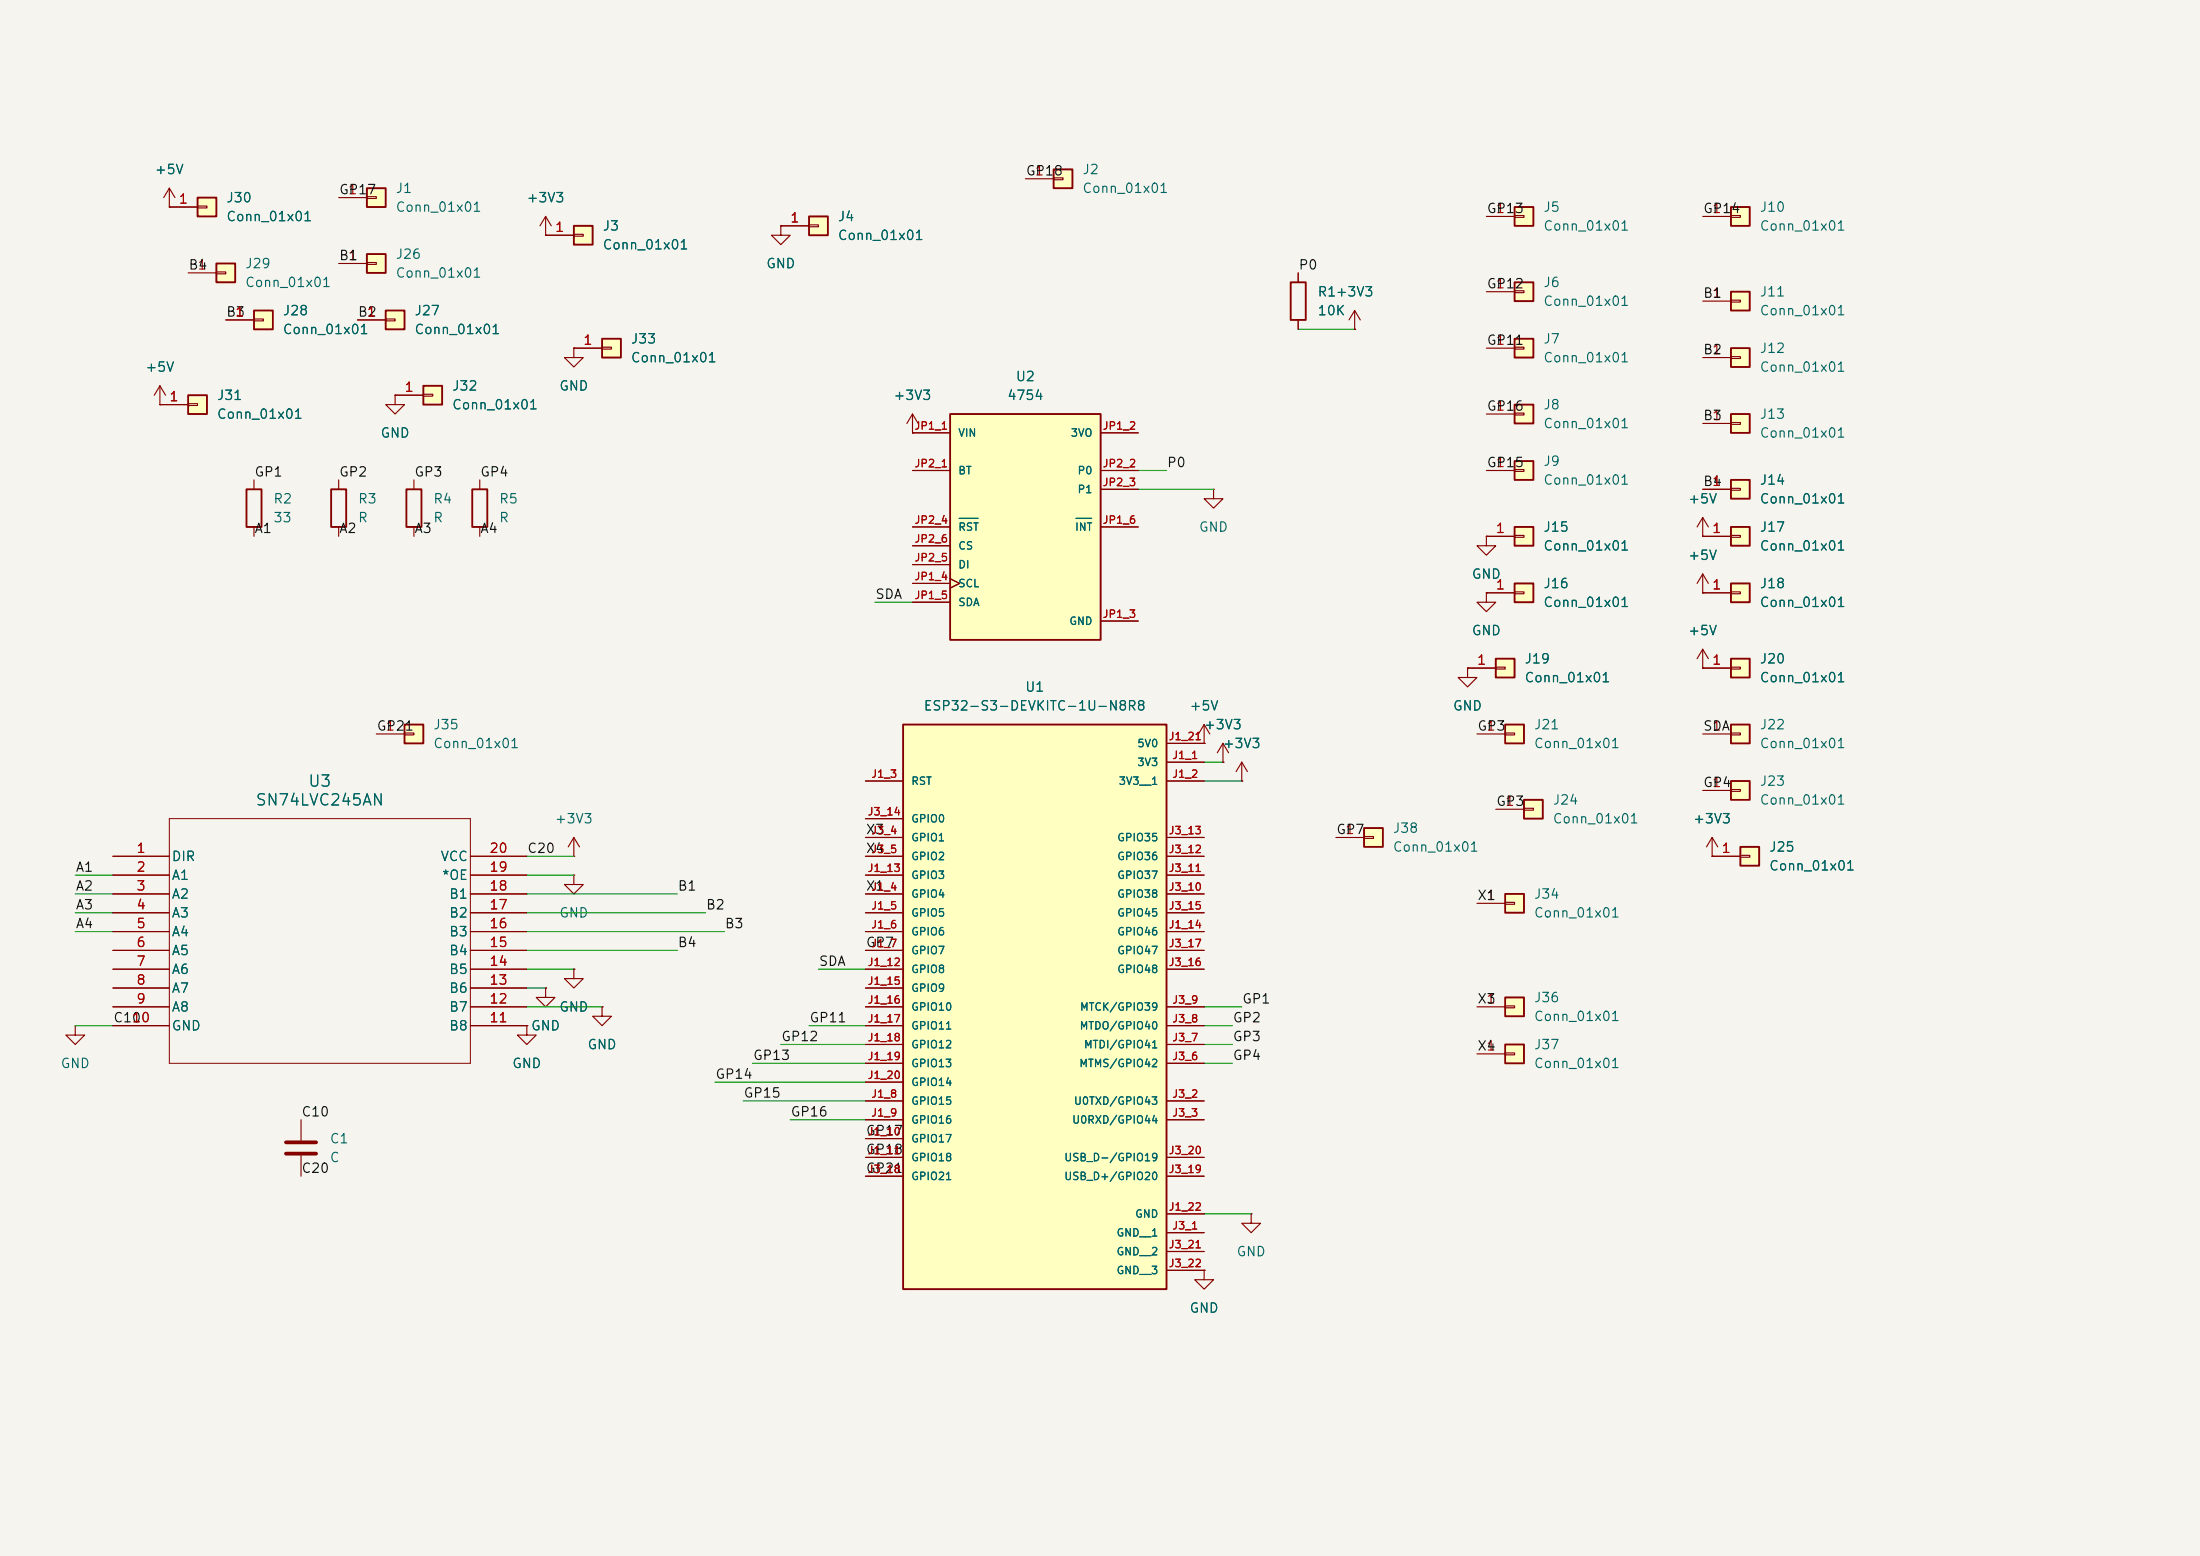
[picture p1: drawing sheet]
<svg xmlns="http://www.w3.org/2000/svg" width="297mm" height="210mm" viewBox="0 0 297 210" stroke-linecap="round" stroke-linejoin="round" font-family="sans-serif">
<path d="M0 0h297v210h-297z" fill="#f5f4ef" stroke="#f5f4ef" stroke-width=".14"/>
<path d="M168.9 163.8v1.3h1.3l-1.3 1.3-1.3-1.3h1.3M168.9 163.8h.1" fill="none" stroke="#840000" stroke-width=".15"/>
<path d="M233.7 78.7h2.5v2.6h-2.5z" fill="#ffffc2"/>
<path d="M233.7 78.7h2.5v2.6h-2.5z" fill="none" stroke="#840000" stroke-width=".25"/>
<path d="M233.7 79.9h1.2v.2h-1.2zM229.9 80h3.8" fill="none" stroke="#840000" stroke-width=".15"/>
<path d="M77.5 30.5h2.5v2.5h-2.5z" fill="#ffffc2"/>
<path d="M77.5 30.5h2.5v2.5h-2.5z" fill="none" stroke="#840000" stroke-width=".25"/>
<path d="M73.7 31.8h3.8M77.5 31.6h1.2v.3h-1.2z" fill="none" stroke="#840000" stroke-width=".15"/>
<path d="M205.7 108h2.6v2.5h-2.6z" fill="#ffffc2"/>
<path d="M54.9 66h2v5.1h-2zM205.7 108h2.6v2.5h-2.6z" fill="none" stroke="#840000" stroke-width=".25"/>
<path d="M55.9 64.8v1.2M55.9 71.1v1.3M165.1 102.9h.1M165.1 100.3l-.8 1.3M165.1 100.3l.8 1.3M165.1 100.3v2.6M201.9 109.2h3.8M205.7 109.1h1.3v.2h-1.3zM10.2 138.4v1.3h1.2l-1.2 1.3-1.3-1.3h1.3M10.2 138.4h.1" fill="none" stroke="#840000" stroke-width=".15"/>
<path d="M201.9 88.9h2.6v2.5h-2.6z" fill="#ffffc2"/>
<path d="M63.8 66h2v5.1h-2zM201.9 88.9h2.6v2.5h-2.6z" fill="none" stroke="#840000" stroke-width=".25"/>
<path d="M64.8 64.8v1.2M64.8 71.1v1.3M198.1 90.2h3.8M201.9 90h1.3v.3h-1.3z" fill="none" stroke="#840000" stroke-width=".15"/>
<path d="M57.1 52.1h2.6v2.5h-2.6z" fill="#ffffc2"/>
<path d="M57.1 52.1h2.6v2.5h-2.6z" fill="none" stroke="#840000" stroke-width=".25"/>
<path d="M53.3 53.3h3.8M57.1 53.2h1.3v.3h-1.3z" fill="none" stroke="#840000" stroke-width=".15"/>
<path d="M81.3 45.7h2.5v2.6h-2.5z" fill="#ffffc2"/>
<path d="M81.3 45.7h2.5v2.6h-2.5zM44.7 66h2v5.1h-2z" fill="none" stroke="#840000" stroke-width=".25"/>
<path d="M77.5 47h3.8M81.3 46.9h1.2v.2h-1.2zM123.2 58.4h.1M123.2 55.9l-.8 1.3M123.2 55.9l.8 1.3M123.2 55.9v2.5M45.7 64.8v1.2M45.7 71.1v1.3" fill="none" stroke="#840000" stroke-width=".15"/>
<path d="M233.7 64.8h2.5v2.5h-2.5z" fill="#ffffc2"/>
<path d="M233.7 64.8h2.5v2.5h-2.5z" fill="none" stroke="#840000" stroke-width=".25"/>
<path d="M229.9 66h3.8M233.7 65.9h1.2v.3h-1.2zM229.9 90.2h.1M229.9 87.6l-.8 1.3M229.9 87.6l.7 1.3M229.9 87.6v2.6" fill="none" stroke="#840000" stroke-width=".15"/>
<path d="M128.3 55.9h20.3v30.5h-20.3z" fill="#ffffc2"/>
<path d="M128.3 55.9h20.3v30.5h-20.3z" fill="none" stroke="#840000" stroke-width=".25"/>
<g fill="none" stroke="#840000" stroke-width=".15">
<path d="M123.2 58.4h5.1M148.6 58.4h5.1M123.2 78.7h5.1M123.2 71.1h5.1M123.2 63.5h5.1M123.2 76.2h5.1M123.2 73.7h5.1M128.3 78.1l1.2 .6-1.2 .7M148.6 71.1h5.1M148.6 63.5h5.1M148.6 66h5.1M123.2 81.3h5.1"/>
<path d="M148.6 83.8h5.1M198.1 90.2v1.2h1.3l-1.3 1.3-1.3-1.3h1.3M198.1 90.2h.1"/>
</g>
<path d="M129.5 70h2.5M145.3 70h2.1" fill="none" stroke="#006464" stroke-width=".15"/>
<path d="M184.1 111.8h2.6v2.5h-2.6z" fill="#ffffc2"/>
<path d="M184.1 111.8h2.6v2.5h-2.6z" fill="none" stroke="#840000" stroke-width=".25"/>
<path d="M229.9 72.4h.1M229.9 69.9l-.8 1.2M229.9 69.9l.7 1.2M229.9 69.9v2.5M180.3 113h3.8M184.1 112.9h1.3v.3h-1.3z" fill="none" stroke="#840000" stroke-width=".15"/>
<path d="M233.7 71.1h2.5v2.6h-2.5z" fill="#ffffc2"/>
<path d="M233.7 71.1h2.5v2.6h-2.5z" fill="none" stroke="#840000" stroke-width=".25"/>
<path d="M53.3 53.3v1.3h1.3l-1.3 1.3-1.2-1.3h1.2M53.3 53.3h.1M229.9 72.4h3.8M233.7 72.3h1.2v.2h-1.2zM167.6 105.4h.1M167.6 102.9l-.7 1.2M167.6 102.9l.8 1.2M167.6 102.9v2.5M40.6 151.1v2.8M40.6 156v2.8" fill="none" stroke="#840000" stroke-width=".15"/>
<path d="M38.6 154.2h4.1M38.6 155.7h4.1" fill="none" stroke="#840000" stroke-width=".51"/>
<path d="M204.5 45.7h2.5v2.6h-2.5z" fill="#ffffc2"/>
<path d="M204.5 45.7h2.5v2.6h-2.5z" fill="none" stroke="#840000" stroke-width=".25"/>
<path d="M200.7 47h3.8M204.5 46.9h1.2v.2h-1.2zM71.1 138.4v1.3h1.3l-1.3 1.3-1.3-1.3h1.3M71.1 138.4h.1" fill="none" stroke="#840000" stroke-width=".15"/>
<path d="M204.5 27.9h2.5v2.6h-2.5z" fill="#ffffc2"/>
<path d="M204.5 27.9h2.5v2.6h-2.5z" fill="none" stroke="#840000" stroke-width=".25"/>
<path d="M200.7 29.2h3.8M204.5 29.1h1.2v.2h-1.2z" fill="none" stroke="#840000" stroke-width=".15"/>
<path d="M54.6 97.8h2.5v2.5h-2.5z" fill="#ffffc2"/>
<path d="M54.6 97.8h2.5v2.5h-2.5z" fill="none" stroke="#840000" stroke-width=".25"/>
<path d="M50.8 99.1h3.8M54.6 98.9h1.3v.3h-1.3z" fill="none" stroke="#840000" stroke-width=".15"/>
<path d="M203.2 120.7h2.5v2.5h-2.5z" fill="#ffffc2"/>
<path d="M203.2 120.7h2.5v2.5h-2.5z" fill="none" stroke="#840000" stroke-width=".25"/>
<path d="M199.4 121.9h3.8M203.2 121.8h1.3v.2h-1.3z" fill="none" stroke="#840000" stroke-width=".15"/>
<path d="M203.2 134.6h2.5v2.6h-2.5z" fill="#ffffc2"/>
<path d="M203.2 134.6h2.5v2.6h-2.5z" fill="none" stroke="#840000" stroke-width=".25"/>
<g fill="none" stroke="#840000" stroke-width=".15">
<path d="M15.2 115.6h7.7M15.2 118.1h7.7M63.5 115.6h7.6M63.5 118.1h7.6M15.2 135.9h7.7M15.2 120.7h7.7M15.2 123.2h7.7M15.2 125.7h7.7M15.2 128.3h7.7M15.2 130.8h7.7M15.2 133.4h7.7M15.2 138.4h7.7"/>
<path d="M63.5 135.9h7.6M63.5 120.7h7.6M63.5 123.2h7.6M63.5 125.7h7.6M63.5 128.3h7.6M63.5 130.8h7.6M63.5 133.4h7.6M63.5 138.4h7.6M199.4 135.9h3.8M203.2 135.8h1.3v.2h-1.3z"/>
</g>
<path d="M22.9 110.5h40.6v33h-40.6z" fill="none" stroke="#840000" stroke-width=".14"/>
<path d="M204.5 38.1h2.5v2.5h-2.5z" fill="#ffffc2"/>
<path d="M204.5 38.1h2.5v2.5h-2.5z" fill="none" stroke="#840000" stroke-width=".25"/>
<path d="M200.7 39.4h3.8M204.5 39.2h1.2v.3h-1.2z" fill="none" stroke="#840000" stroke-width=".15"/>
<path d="M204.5 54.6h2.5v2.6h-2.5z" fill="#ffffc2"/>
<path d="M204.5 54.6h2.5v2.6h-2.5z" fill="none" stroke="#840000" stroke-width=".25"/>
<path d="M200.7 55.9h3.8M204.5 55.8h1.2v.2h-1.2z" fill="none" stroke="#840000" stroke-width=".15"/>
<path d="M204.5 62.2h2.5v2.6h-2.5z" fill="#ffffc2"/>
<path d="M204.5 62.2h2.5v2.6h-2.5z" fill="none" stroke="#840000" stroke-width=".25"/>
<path d="M200.7 63.5h3.8M204.5 63.4h1.2v.2h-1.2z" fill="none" stroke="#840000" stroke-width=".15"/>
<path d="M203.2 141h2.5v2.5h-2.5z" fill="#ffffc2"/>
<path d="M203.2 141h2.5v2.5h-2.5z" fill="none" stroke="#840000" stroke-width=".25"/>
<path d="M77.5 115.6h.1M77.5 118.1v1.3h1.2l-1.2 1.3-1.3-1.3h1.3M77.5 118.1h.1M77.5 113l-.8 1.3M77.5 113l.7 1.3M77.5 113v2.6M199.4 142.2h3.8M203.2 142.1h1.3v.3h-1.3z" fill="none" stroke="#840000" stroke-width=".15"/>
<path d="M234.9 114.3h2.6v2.5h-2.6z" fill="#ffffc2"/>
<path d="M234.9 114.3h2.6v2.5h-2.6z" fill="none" stroke="#840000" stroke-width=".25"/>
<path d="M231.1 115.6h3.8M234.9 115.4h1.3v.3h-1.3z" fill="none" stroke="#840000" stroke-width=".15"/>
<path d="M233.7 105.4h2.5v2.6h-2.5z" fill="#ffffc2"/>
<path d="M233.7 105.4h2.5v2.6h-2.5z" fill="none" stroke="#840000" stroke-width=".25"/>
<path d="M229.9 106.7h3.8M233.7 106.6h1.2v.2h-1.2z" fill="none" stroke="#840000" stroke-width=".15"/>
<path d="M204.5 71.1h2.5v2.6h-2.5z" fill="#ffffc2"/>
<path d="M204.5 71.1h2.5v2.6h-2.5z" fill="none" stroke="#840000" stroke-width=".25"/>
<path d="M200.7 72.4h3.8M204.5 72.3h1.2v.2h-1.2z" fill="none" stroke="#840000" stroke-width=".15"/>
<path d="M121.9 97.8h35.6v76.2h-35.6z" fill="#ffffc2"/>
<path d="M121.9 97.8h35.6v76.2h-35.6z" fill="none" stroke="#840000" stroke-width=".25"/>
<g fill="none" stroke="#840000" stroke-width=".15">
<path d="M200.7 72.4v1.3h1.2l-1.2 1.2-1.3-1.2h1.3M200.7 72.4h.1M162.6 97.8l-.8 1.3M162.6 97.8l.7 1.3M162.6 97.8v2.5M200.7 80v1.3h1.2l-1.2 1.3-1.3-1.3h1.3M200.7 80h.1M116.8 105.4h5.1M116.8 118.1h5.1M116.8 113h5.1M116.8 115.6h5.1M116.8 110.5h5.1"/>
<path d="M157.5 102.9h5.1M157.5 105.4h5.1M157.5 118.1h5.1M157.5 100.3h5.1M157.5 113h5.1M157.5 115.6h5.1M162.6 100.3h.1M231.1 115.6h.1M231.1 113l-.7 1.3M231.1 113l.8 1.3M231.1 113v2.6M116.8 120.7h5.1"/>
<path d="M116.8 123.2h5.1M116.8 125.7h5.1M116.8 128.3h5.1M116.8 130.8h5.1M116.8 133.4h5.1M116.8 135.9h5.1M116.8 138.4h5.1M157.5 120.7h5.1M157.5 123.2h5.1M157.5 125.7h5.1M157.5 128.3h5.1M157.5 130.8h5.1"/>
<path d="M157.5 135.9h5.1M157.5 138.4h5.1M116.8 148.6h5.1M116.8 151.1h5.1M116.8 153.7h5.1M116.8 156.2h5.1M116.8 141h5.1M116.8 143.5h5.1M116.8 146.1h5.1M116.8 158.8h5.1M157.5 148.6h5.1M157.5 151.1h5.1"/>
<path d="M157.5 156.2h5.1M157.5 141h5.1M157.5 143.5h5.1M157.5 158.8h5.1M157.5 163.8h5.1M157.5 166.4h5.1M157.5 168.9h5.1M157.5 171.5h5.1M162.6 171.5v1.2h1.2l-1.2 1.3-1.3-1.3h1.3M162.6 171.5h.1"/>
</g>
<path d="M204.5 78.7h2.5v2.6h-2.5z" fill="#ffffc2"/>
<path d="M204.5 78.7h2.5v2.6h-2.5z" fill="none" stroke="#840000" stroke-width=".25"/>
<path d="M105.4 30.5v1.3h1.3l-1.3 1.2-1.3-1.2h1.3M105.4 30.5h.1M77.5 47v1.3h1.2l-1.2 1.2-1.3-1.2h1.3M77.5 47h.1M204.5 79.9h1.2v.2h-1.2zM200.7 80h3.8" fill="none" stroke="#840000" stroke-width=".15"/>
<path d="M203.2 97.8h2.5v2.5h-2.5z" fill="#ffffc2"/>
<path d="M203.2 97.8h2.5v2.5h-2.5z" fill="none" stroke="#840000" stroke-width=".25"/>
<path d="M199.4 99.1h3.8M203.2 98.9h1.3v.3h-1.3z" fill="none" stroke="#840000" stroke-width=".15"/>
<path d="M233.7 97.8h2.5v2.5h-2.5z" fill="#ffffc2"/>
<path d="M233.7 97.8h2.5v2.5h-2.5z" fill="none" stroke="#840000" stroke-width=".25"/>
<path d="M229.9 99.1h3.8M233.7 98.9h1.2v.3h-1.2z" fill="none" stroke="#840000" stroke-width=".15"/>
<path d="M233.7 88.9h2.5v2.5h-2.5z" fill="#ffffc2"/>
<path d="M233.7 88.9h2.5v2.5h-2.5z" fill="none" stroke="#840000" stroke-width=".25"/>
<path d="M73.7 31.8h.1M73.7 29.2l-.8 1.3M73.7 29.2l.7 1.3M73.7 29.2v2.6M229.9 90.2h3.8M233.7 90h1.2v.3h-1.2z" fill="none" stroke="#840000" stroke-width=".15"/>
<path d="M109.2 29.2h2.6v2.6h-2.6z" fill="#ffffc2"/>
<path d="M109.2 29.2h2.6v2.6h-2.6z" fill="none" stroke="#840000" stroke-width=".25"/>
<path d="M105.4 30.5h3.8M109.2 30.4h1.3v.2h-1.3z" fill="none" stroke="#840000" stroke-width=".15"/>
<path d="M142.2 22.9h2.6v2.5h-2.6z" fill="#ffffc2"/>
<path d="M142.2 22.9h2.6v2.5h-2.6z" fill="none" stroke="#840000" stroke-width=".25"/>
<path d="M138.4 24.1h3.8M142.2 24h1.3v.3h-1.3zM229.9 77.5l-.8 1.2M229.9 77.5l.7 1.2M229.9 77.5v2.5M229.9 80h.1M73.7 133.4v1.2h1.2l-1.2 1.3-1.3-1.3h1.3M73.7 133.4h.1M77.5 130.8v1.3h1.2l-1.2 1.3-1.3-1.3h1.3M77.5 130.8h.1M81.3 135.9v1.3h1.2l-1.2 1.2-1.3-1.2h1.3M81.3 135.9h.1" fill="none" stroke="#840000" stroke-width=".15"/>
<path d="M233.7 55.9h2.5v2.5h-2.5z" fill="#ffffc2"/>
<path d="M233.7 55.9h2.5v2.5h-2.5z" fill="none" stroke="#840000" stroke-width=".25"/>
<path d="M229.9 57.2h3.8M233.7 57h1.2v.3h-1.2z" fill="none" stroke="#840000" stroke-width=".15"/>
<path d="M233.7 39.4h2.5v2.5h-2.5z" fill="#ffffc2"/>
<path d="M233.7 39.4h2.5v2.5h-2.5z" fill="none" stroke="#840000" stroke-width=".25"/>
<path d="M229.9 40.6h3.8M233.7 40.5h1.2v.3h-1.2z" fill="none" stroke="#840000" stroke-width=".15"/>
<path d="M233.7 47h2.5v2.5h-2.5z" fill="#ffffc2"/>
<path d="M233.7 47h2.5v2.5h-2.5z" fill="none" stroke="#840000" stroke-width=".25"/>
<path d="M229.9 48.3h3.8M233.7 48.1h1.2v.3h-1.2z" fill="none" stroke="#840000" stroke-width=".15"/>
<path d="M233.7 27.9h2.5v2.6h-2.5z" fill="#ffffc2"/>
<path d="M174.2 38.1h2.1v5.1h-2.1zM233.7 27.9h2.5v2.6h-2.5z" fill="none" stroke="#840000" stroke-width=".25"/>
<path d="M175.3 36.8v1.3M229.9 29.2h3.8M233.7 29.1h1.2v.2h-1.2zM175.3 43.2v1.3M182.9 44.5h.1M182.9 41.9l-.8 1.3M182.9 41.9l.7 1.3M182.9 41.9v2.6M163.8 66v1.3h1.3l-1.3 1.3-1.2-1.3h1.2M163.8 66h.1" fill="none" stroke="#840000" stroke-width=".15"/>
<path d="M52.1 41.9h2.5v2.6h-2.5z" fill="#ffffc2"/>
<path d="M52.1 41.9h2.5v2.6h-2.5z" fill="none" stroke="#840000" stroke-width=".25"/>
<path d="M48.3 43.2h3.8M52.1 43.1h1.2v.2h-1.2z" fill="none" stroke="#840000" stroke-width=".15"/>
<path d="M34.3 41.9h2.5v2.6h-2.5z" fill="#ffffc2"/>
<path d="M34.3 41.9h2.5v2.6h-2.5zM33.3 66h2v5.1h-2z" fill="none" stroke="#840000" stroke-width=".25"/>
<path d="M30.5 43.2h3.8M34.3 43.1h1.3v.2h-1.3zM34.3 64.8v1.2M34.3 71.1v1.3" fill="none" stroke="#840000" stroke-width=".15"/>
<path d="M25.4 53.3h2.5v2.6h-2.5z" fill="#ffffc2"/>
<path d="M25.4 53.3h2.5v2.6h-2.5z" fill="none" stroke="#840000" stroke-width=".25"/>
<path d="M21.6 54.6h.1M21.6 54.6h3.8M21.6 52.1l-.8 1.2M21.6 52.1l.8 1.2M21.6 52.1v2.5M25.4 54.5h1.3v.2h-1.3z" fill="none" stroke="#840000" stroke-width=".15"/>
<path d="M29.2 35.6h2.5v2.5h-2.5z" fill="#ffffc2"/>
<path d="M29.2 35.6h2.5v2.5h-2.5z" fill="none" stroke="#840000" stroke-width=".25"/>
<path d="M25.4 36.8h3.8M29.2 36.7h1.3v.3h-1.3z" fill="none" stroke="#840000" stroke-width=".15"/>
<path d="M26.7 26.7h2.5v2.5h-2.5z" fill="#ffffc2"/>
<path d="M26.7 26.7h2.5v2.5h-2.5z" fill="none" stroke="#840000" stroke-width=".25"/>
<path d="M22.9 27.9h3.8M26.7 27.8h1.2v.3h-1.2z" fill="none" stroke="#840000" stroke-width=".15"/>
<path d="M49.5 34.3h2.6v2.5h-2.6z" fill="#ffffc2"/>
<path d="M49.5 34.3h2.6v2.5h-2.6z" fill="none" stroke="#840000" stroke-width=".25"/>
<path d="M45.7 35.6h3.8M49.5 35.4h1.3v.3h-1.3z" fill="none" stroke="#840000" stroke-width=".15"/>
<path d="M49.5 25.4h2.6v2.5h-2.6z" fill="#ffffc2"/>
<path d="M49.5 25.4h2.6v2.5h-2.6z" fill="none" stroke="#840000" stroke-width=".25"/>
<g fill="none" stroke="#840000" stroke-width=".15">
<path d="M22.9 27.9h.1M22.9 25.4l-.8 1.3M22.9 25.4l.7 1.3M22.9 25.4v2.5M22.9 27.9h3.8M45.7 26.7h3.8M49.5 26.5h1.3v.3h-1.3zM73.7 31.8h.1M73.7 31.8h3.8M105.4 30.5h.1M105.4 30.5h3.8M175.3 36.8v1.3"/>
<path d="M21.6 54.6h.1M21.6 54.6h3.8M30.5 43.2h3.8M48.3 43.2h3.8M53.3 53.3h.1M53.3 53.3h3.8M77.5 47h.1M77.5 47h3.8M123.2 58.4h.1M123.2 58.4h5.1M148.6 58.4h5.1M175.3 43.2v1.3"/>
<path d="M182.9 44.5h.1M123.2 78.7h5.1M123.2 71.1h5.1M123.2 63.5h5.1M123.2 76.2h5.1M123.2 73.7h5.1M128.3 78.1l1.2 .6-1.2 .7M148.6 71.1h5.1M148.6 63.5h5.1M148.6 66h5.1M200.7 72.4h.1M200.7 72.4h3.8"/>
<path d="M229.9 72.4h.1M229.9 66h3.8M229.9 72.4h3.8M123.2 81.3h5.1M148.6 83.8h5.1M198.1 90.2h.1M198.1 90.2h3.8M200.7 80h.1M200.7 80h3.8M229.9 90.2h.1M229.9 80h.1M229.9 90.2h3.8"/>
<path d="M229.9 80h3.8M15.2 115.6h7.7M15.2 118.1h7.7M63.5 115.6h7.6M63.5 118.1h7.6M116.8 115.6h5.1M116.8 118.1h5.1M116.8 105.4h5.1M116.8 113h5.1M116.8 110.5h5.1M157.5 115.6h5.1M157.5 118.1h5.1"/>
<path d="M157.5 102.9h5.1M157.5 105.4h5.1M157.5 100.3h5.1M157.5 113h5.1M162.6 100.3h.1M165.1 102.9h.1M167.6 105.4h.1M231.1 115.6h.1M231.1 115.6h3.8M15.2 120.7h7.7M15.2 123.2h7.7M15.2 125.7h7.7"/>
<path d="M15.2 128.3h7.7M15.2 130.8h7.7M15.2 133.4h7.7M15.2 135.9h7.7M15.2 138.4h7.7M63.5 120.7h7.6M63.5 123.2h7.6M63.5 125.7h7.6M63.5 128.3h7.6M63.5 130.8h7.6M63.5 133.4h7.6M63.5 135.9h7.6"/>
<path d="M63.5 138.4h7.6M71.1 138.4h.1M73.7 133.4h.1M77.5 130.8h.1M81.3 135.9h.1M116.8 120.7h5.1M116.8 123.2h5.1M116.8 125.7h5.1M116.8 128.3h5.1M116.8 130.8h5.1M116.8 133.4h5.1M116.8 135.9h5.1"/>
<path d="M116.8 138.4h5.1M157.5 120.7h5.1M157.5 123.2h5.1M157.5 125.7h5.1M157.5 128.3h5.1M157.5 130.8h5.1M157.5 135.9h5.1M157.5 138.4h5.1M116.8 148.6h5.1M116.8 151.1h5.1M116.8 153.7h5.1M116.8 156.2h5.1"/>
<path d="M116.8 141h5.1M116.8 143.5h5.1M116.8 146.1h5.1M116.8 158.8h5.1M157.5 148.6h5.1M157.5 151.1h5.1M157.5 156.2h5.1M157.5 141h5.1M157.5 143.5h5.1M157.5 158.8h5.1M157.5 163.8h5.1M157.5 166.4h5.1"/>
<path d="M157.5 168.9h5.1M157.5 171.5h5.1M162.6 171.5h.1"/>
</g>
<g fill="none" stroke="#009600" stroke-width=".15">
<path d="M175.3 44.5h7.6M153.7 63.5h3.8M153.7 66h10.1M118.1 81.3h5.1M10.2 118.1h5M71.1 118.1h6.4M71.1 115.6h6.4M162.6 105.4h5M162.6 102.9h2.5M10.2 138.4h5M10.2 120.7h5M10.2 125.7h5"/>
<path d="M10.2 123.2h5M71.1 135.9h10.2M71.1 130.8h6.4M71.1 120.7h20.3M71.1 128.3h20.3M71.1 125.7h26.7M71.1 123.2h24.1M71.1 133.4h2.6M109.2 138.4h7.6M110.5 130.8h6.3M162.6 135.9h5M162.6 138.4h3.8"/>
<path d="M96.5 146.1h20.3M100.3 148.6h16.5M101.6 143.5h15.2M105.4 141h11.4M106.7 151.1h10.1M162.6 141h3.8M162.6 143.5h3.8M162.6 163.8h6.3"/>
</g>
<path d="M129.5 70h2.5M145.3 70h2.1" fill="none" stroke="#006464" stroke-width=".15"/>
<g font-size="1.5" fill="#006464">
<text x="41.5" y="106.6">U3</text>
<text x="34.4" y="109.1">SN74LVC245AN</text>
</g>
<g font-size="1.3" fill="#006464">
<text x="20.8" y="23.8">+5V</text>
<text x="146" y="23.8">J2</text>
<text x="30.5" y="27.6">J30</text>
<text x="53.3" y="26.4">J1</text>
<text x="53.3" y="28.9">Conn_01x01</text>
<text x="71" y="27.6">+3V3</text>
<text x="146" y="26.4">Conn_01x01</text>
<text x="208.3" y="28.9">J5</text>
<text x="237.5" y="28.9">J10</text>
<text x="30.5" y="30.2">Conn_01x01</text>
<text x="53.3" y="35.3">J26</text>
<text x="81.3" y="31.4">J3</text>
<text x="81.3" y="34">Conn_01x01</text>
<text x="113" y="30.2">J4</text>
<text x="113" y="32.7">Conn_01x01</text>
<text x="208.3" y="31.4">Conn_01x01</text>
<text x="237.5" y="31.4">Conn_01x01</text>
<text x="33" y="36.5">J29</text>
<text x="33" y="39.1">Conn_01x01</text>
<text x="53.3" y="37.8">Conn_01x01</text>
<text x="103.3" y="36.5">GND</text>
<text x="177.8" y="40.3">R1+3V3</text>
<text x="208.3" y="39.1">J6</text>
<text x="208.3" y="41.6">Conn_01x01</text>
<text x="237.5" y="40.3">J11</text>
<text x="38.1" y="42.9">J28</text>
<text x="38.1" y="45.4">Conn_01x01</text>
<text x="55.9" y="42.9">J27</text>
<text x="55.9" y="45.4">Conn_01x01</text>
<text x="85.1" y="46.7">J33</text>
<text x="177.8" y="42.9">10K</text>
<text x="208.3" y="46.7">J7</text>
<text x="237.5" y="42.9">Conn_01x01</text>
<text x="237.5" y="48">J12</text>
<text x="19.5" y="50.5">+5V</text>
<text x="60.9" y="53">J32</text>
<text x="75.4" y="53">GND</text>
<text x="85.1" y="49.2">Conn_01x01</text>
<text x="137" y="51.8">U2</text>
<text x="208.3" y="49.2">Conn_01x01</text>
<text x="237.5" y="50.5">Conn_01x01</text>
<text x="29.2" y="54.3">J31</text>
<text x="29.2" y="56.8">Conn_01x01</text>
<text x="51.3" y="59.4">GND</text>
<text x="60.9" y="55.6">Conn_01x01</text>
<text x="120.5" y="54.3">+3V3</text>
<text x="135.9" y="54.3">4754</text>
<text x="208.3" y="55.6">J8</text>
<text x="208.3" y="58.1">Conn_01x01</text>
<text x="237.5" y="56.8">J13</text>
<text x="237.5" y="59.4">Conn_01x01</text>
<text x="208.3" y="63.2">J9</text>
<text x="208.3" y="65.7">Conn_01x01</text>
<text x="237.5" y="65.7">J14</text>
<text x="36.8" y="68.3">R2</text>
<text x="36.8" y="70.8">33</text>
<text x="48.2" y="68.3">R3</text>
<text x="48.2" y="70.8">R</text>
<text x="58.4" y="68.3">R4</text>
<text x="58.4" y="70.8">R</text>
<text x="67.3" y="68.3">R5</text>
<text x="67.3" y="70.8">R</text>
<text x="227.8" y="68.3">+5V</text>
<text x="237.5" y="68.3">Conn_01x01</text>
<text x="161.8" y="72.1">GND</text>
<text x="208.3" y="72.1">J15</text>
<text x="208.3" y="74.6">Conn_01x01</text>
<text x="227.8" y="75.9">+5V</text>
<text x="237.5" y="72.1">J17</text>
<text x="237.5" y="74.6">Conn_01x01</text>
<text x="198.6" y="78.4">GND</text>
<text x="208.3" y="79.7">J16</text>
<text x="208.3" y="82.2">Conn_01x01</text>
<text x="237.5" y="79.7">J18</text>
<text x="237.5" y="82.2">Conn_01x01</text>
<text x="198.6" y="86.1">GND</text>
<text x="205.7" y="89.9">J19</text>
<text x="227.8" y="86.1">+5V</text>
<text x="237.5" y="89.9">J20</text>
<text x="138.3" y="93.7">U1</text>
<text x="205.7" y="92.4">Conn_01x01</text>
<text x="237.5" y="92.4">Conn_01x01</text>
<text x="58.4" y="98.8">J35</text>
<text x="58.4" y="101.3">Conn_01x01</text>
<text x="124.6" y="96.2">ESP32-S3-DEVKITC-1U-N8R8</text>
<text x="160.5" y="96.2">+5V</text>
<text x="162.4" y="98.8">+3V3</text>
<text x="165" y="101.3">+3V3</text>
<text x="196.1" y="96.2">GND</text>
<text x="207" y="98.8">J21</text>
<text x="207" y="101.3">Conn_01x01</text>
<text x="237.5" y="98.8">J22</text>
<text x="237.5" y="101.3">Conn_01x01</text>
<text x="237.5" y="106.4">J23</text>
<text x="74.8" y="111.5">+3V3</text>
<text x="187.9" y="112.7">J38</text>
<text x="209.5" y="108.9">J24</text>
<text x="209.5" y="111.5">Conn_01x01</text>
<text x="228.5" y="111.5">+3V3</text>
<text x="237.5" y="108.9">Conn_01x01</text>
<text x="23.1" y="116.5">DIR</text>
<text x="23.1" y="119.1">A1</text>
<text x="59.4" y="116.5">VCC</text>
<text x="59.6" y="119.1">*OE</text>
<text x="187.9" y="115.3">Conn_01x01</text>
<text x="238.7" y="115.3">J25</text>
<text x="238.7" y="117.8">Conn_01x01</text>
<text x="23.1" y="121.6">A2</text>
<text x="23.1" y="124.2">A3</text>
<text x="60.5" y="124.2">B2</text>
<text x="60.5" y="121.6">B1</text>
<text x="75.4" y="124.2">GND</text>
<text x="207" y="121.6">J34</text>
<text x="207" y="124.2">Conn_01x01</text>
<text x="23.1" y="126.7">A4</text>
<text x="23.1" y="129.2">A5</text>
<text x="23.1" y="131.8">A6</text>
<text x="60.5" y="131.8">B5</text>
<text x="60.5" y="129.2">B4</text>
<text x="60.5" y="126.7">B3</text>
<text x="23.1" y="134.3">A7</text>
<text x="23.1" y="136.9">A8</text>
<text x="60.5" y="136.9">B7</text>
<text x="60.5" y="134.3">B6</text>
<text x="75.4" y="136.9">GND</text>
<text x="207" y="135.6">J36</text>
<text x="23.1" y="139.4">GND</text>
<text x="60.5" y="139.4">B8</text>
<text x="71.6" y="139.4">GND</text>
<text x="79.2" y="141.9">GND</text>
<text x="207" y="138.1">Conn_01x01</text>
<text x="207" y="141.9">J37</text>
<text x="8.1" y="144.5">GND</text>
<text x="69.1" y="144.5">GND</text>
<text x="207" y="144.5">Conn_01x01</text>
<text x="44.4" y="154.6">C1</text>
<text x="44.4" y="157.2">C</text>
<text x="166.8" y="169.9">GND</text>
<text x="160.5" y="177.5">GND</text>
</g>
<g font-size="1.3" fill="#a90000">
<text x="139.6" y="24">1</text>
<text x="24" y="27.8">1</text>
<text x="46.9" y="26.5">1</text>
<text x="201.8" y="29.1">1</text>
<text x="231" y="29.1">1</text>
<text x="46.9" y="35.4">1</text>
<text x="74.8" y="31.6">1</text>
<text x="106.6" y="30.3">1</text>
<text x="26.6" y="36.7">1</text>
<text x="201.8" y="39.2">1</text>
<text x="231" y="40.5">1</text>
<text x="31.7" y="43">1</text>
<text x="49.4" y="43">1</text>
<text x="78.6" y="46.9">1</text>
<text x="201.8" y="46.9">1</text>
<text x="54.5" y="53.2">1</text>
<text x="231" y="48.1">1</text>
<text x="22.8" y="54.5">1</text>
<text x="201.8" y="55.7">1</text>
<text x="231" y="57">1</text>
<text x="201.8" y="63.4">1</text>
<text x="231" y="65.9">1</text>
<text x="201.8" y="72.3">1</text>
<text x="231" y="72.3">1</text>
<text x="201.8" y="79.9">1</text>
<text x="231" y="79.9">1</text>
<text x="199.3" y="90">1</text>
<text x="231" y="90">1</text>
<text x="52" y="98.9">1</text>
<text x="200.6" y="98.9">1</text>
<text x="231" y="98.9">1</text>
<text x="231" y="106.5">1</text>
<text x="181.5" y="112.9">1</text>
<text x="203.1" y="109.1">1</text>
<text x="18.3" y="115.4">1</text>
<text x="18.3" y="118">2</text>
<text x="66" y="118">19</text>
<text x="66" y="115.4">20</text>
<text x="232.3" y="115.4">1</text>
<text x="18.3" y="120.5">3</text>
<text x="18.3" y="123.1">4</text>
<text x="18.3" y="125.6">5</text>
<text x="66" y="125.6">16</text>
<text x="66" y="123.1">17</text>
<text x="66" y="120.5">18</text>
<text x="200.6" y="121.8">1</text>
<text x="18.3" y="128.1">6</text>
<text x="18.3" y="130.7">7</text>
<text x="66" y="130.7">14</text>
<text x="66" y="128.1">15</text>
<text x="18.3" y="133.2">8</text>
<text x="18.3" y="135.8">9</text>
<text x="66" y="135.8">12</text>
<text x="66" y="133.2">13</text>
<text x="200.6" y="135.8">1</text>
<text x="17.7" y="138.3">10</text>
<text x="66" y="138.3">11</text>
<text x="200.6" y="142.1">1</text>
</g>
<g font-size="1.3" fill="#0f0f0f">
<text x="45.7" y="26.5">GP17</text>
<text x="138.4" y="24">GP18</text>
<text x="200.6" y="29.1">GP13</text>
<text x="229.8" y="29.1">GP14</text>
<text x="45.7" y="35.4">B1</text>
<text x="25.4" y="36.7">B4</text>
<text x="175.2" y="36.7">P0</text>
<text x="200.6" y="39.2">GP12</text>
<text x="229.8" y="40.5">B1</text>
<text x="30.5" y="43.1">B3</text>
<text x="48.2" y="43.1">B2</text>
<text x="200.6" y="46.9">GP11</text>
<text x="229.8" y="48.1">B2</text>
<text x="200.6" y="55.8">GP16</text>
<text x="229.8" y="57">B3</text>
<text x="34.3" y="64.6">GP1</text>
<text x="45.7" y="64.6">GP2</text>
<text x="55.9" y="64.6">GP3</text>
<text x="64.7" y="64.6">GP4</text>
<text x="157.5" y="63.4">P0</text>
<text x="200.6" y="63.4">GP15</text>
<text x="229.8" y="65.9">B4</text>
<text x="34.3" y="72.3">A1</text>
<text x="45.7" y="72.3">A2</text>
<text x="55.9" y="72.3">A3</text>
<text x="64.7" y="72.3">A4</text>
<text x="118.1" y="81.2">SDA</text>
<text x="50.8" y="98.9">GP21</text>
<text x="199.4" y="98.9">GP3</text>
<text x="229.8" y="98.9">SDA</text>
<text x="229.8" y="106.6">GP4</text>
<text x="116.8" y="112.9">X3</text>
<text x="180.3" y="112.9">GP7</text>
<text x="201.9" y="109.1">GP3</text>
<text x="10.1" y="118">A1</text>
<text x="71.1" y="115.4">C20</text>
<text x="116.8" y="115.4">X4</text>
<text x="10.1" y="123.1">A3</text>
<text x="10.1" y="120.5">A2</text>
<text x="10.1" y="125.6">A4</text>
<text x="91.4" y="120.5">B1</text>
<text x="95.2" y="123.1">B2</text>
<text x="97.8" y="125.6">B3</text>
<text x="116.8" y="120.5">X1</text>
<text x="199.4" y="121.8">X1</text>
<text x="91.4" y="128.1">B4</text>
<text x="110.5" y="130.7">SDA</text>
<text x="116.8" y="128.1">GP7</text>
<text x="167.6" y="135.8">GP1</text>
<text x="199.4" y="135.8">X3</text>
<text x="15.2" y="138.3">C10</text>
<text x="101.6" y="143.4">GP13</text>
<text x="105.4" y="140.8">GP12</text>
<text x="109.2" y="138.3">GP11</text>
<text x="166.3" y="143.4">GP4</text>
<text x="166.3" y="138.3">GP2</text>
<text x="166.3" y="140.8">GP3</text>
<text x="199.4" y="142.1">X4</text>
<text x="96.5" y="145.9">GP14</text>
<text x="100.3" y="148.5">GP15</text>
<text x="40.6" y="151">C10</text>
<text x="106.7" y="151">GP16</text>
<text x="116.8" y="153.5">GP17</text>
<text x="40.6" y="158.6">C20</text>
<text x="116.8" y="158.6">GP21</text>
<text x="116.8" y="156.1">GP18</text>
</g>
<g font-size="1" fill="#a90000">
<text x="123.4" y="58.2">JP1_1</text>
<text x="148.8" y="58.2">JP1_2</text>
<text x="123.4" y="63.3">JP2_1</text>
<text x="148.8" y="63.3">JP2_2</text>
<text x="148.8" y="65.9">JP2_3</text>
<text x="123.4" y="70.9">JP2_4</text>
<text x="148.8" y="70.9">JP1_6</text>
<text x="123.4" y="76">JP2_5</text>
<text x="123.4" y="73.5">JP2_6</text>
<text x="123.4" y="78.6">JP1_4</text>
<text x="123.4" y="81.1">JP1_5</text>
<text x="148.8" y="83.6">JP1_3</text>
<text x="157.7" y="100.1">J1_21</text>
<text x="117.5" y="105.2">J1_3</text>
<text x="158.2" y="102.7">J1_1</text>
<text x="158.2" y="105.2">J1_2</text>
<text x="117.1" y="110.3">J3_14</text>
<text x="117.5" y="112.8">J3_4</text>
<text x="157.7" y="112.8">J3_13</text>
<text x="117.1" y="117.9">J1_13</text>
<text x="117.5" y="115.4">J3_5</text>
<text x="157.7" y="117.9">J3_11</text>
<text x="157.7" y="115.4">J3_12</text>
<text x="117.5" y="120.5">J1_4</text>
<text x="117.5" y="123">J1_5</text>
<text x="117.5" y="125.5">J1_6</text>
<text x="157.7" y="125.5">J1_14</text>
<text x="157.7" y="120.5">J3_10</text>
<text x="157.7" y="123">J3_15</text>
<text x="117.1" y="130.6">J1_12</text>
<text x="117.5" y="128.1">J1_7</text>
<text x="157.7" y="130.6">J3_16</text>
<text x="157.7" y="128.1">J3_17</text>
<text x="117.1" y="133.2">J1_15</text>
<text x="117.1" y="135.7">J1_16</text>
<text x="158.2" y="135.7">J3_9</text>
<text x="117.1" y="138.2">J1_17</text>
<text x="117.1" y="140.8">J1_18</text>
<text x="117.1" y="143.3">J1_19</text>
<text x="158.2" y="143.3">J3_6</text>
<text x="158.2" y="140.8">J3_7</text>
<text x="158.2" y="138.2">J3_8</text>
<text x="117.1" y="145.9">J1_20</text>
<text x="117.5" y="148.4">J1_8</text>
<text x="158.2" y="148.4">J3_2</text>
<text x="117.1" y="153.5">J1_10</text>
<text x="117.5" y="150.9">J1_9</text>
<text x="158.2" y="150.9">J3_3</text>
<text x="117.1" y="156">J1_11</text>
<text x="117.1" y="158.6">J3_18</text>
<text x="157.7" y="158.6">J3_19</text>
<text x="157.7" y="156">J3_20</text>
<text x="157.7" y="163.6">J1_22</text>
<text x="158.2" y="166.2">J3_1</text>
<text x="157.7" y="168.7">J3_21</text>
<text x="157.7" y="171.3">J3_22</text>
</g>
<g font-size="1" fill="#006464">
<text x="129.3" y="59.2">VIN</text>
<text x="144.5" y="59.2">3VO</text>
<text x="129.3" y="64.3">BT</text>
<text x="145.4" y="64.3">P0</text>
<text x="129.3" y="71.9">RST</text>
<text x="145" y="71.9">INT</text>
<text x="145.4" y="66.8">P1</text>
<text x="129.3" y="77">DI</text>
<text x="129.3" y="74.4">CS</text>
<text x="129.3" y="79.5">SCL</text>
<text x="129.3" y="82">SDA</text>
<text x="144.3" y="84.6">GND</text>
<text x="153.5" y="101.1">5V0</text>
<text x="122.9" y="106.2">RST</text>
<text x="150.9" y="106.2">3V3__1</text>
<text x="153.5" y="103.6">3V3</text>
<text x="122.9" y="113.8">GPIO1</text>
<text x="122.9" y="111.3">GPIO0</text>
<text x="150.7" y="113.8">GPIO35</text>
<text x="122.9" y="118.9">GPIO3</text>
<text x="122.9" y="116.3">GPIO2</text>
<text x="150.7" y="118.9">GPIO37</text>
<text x="150.7" y="116.3">GPIO36</text>
<text x="122.9" y="121.4">GPIO4</text>
<text x="122.9" y="124">GPIO5</text>
<text x="150.7" y="121.4">GPIO38</text>
<text x="150.7" y="124">GPIO45</text>
<text x="122.9" y="126.5">GPIO6</text>
<text x="122.9" y="129">GPIO7</text>
<text x="122.9" y="131.6">GPIO8</text>
<text x="150.7" y="126.5">GPIO46</text>
<text x="150.7" y="131.6">GPIO48</text>
<text x="150.7" y="129">GPIO47</text>
<text x="122.9" y="134.1">GPIO9</text>
<text x="122.9" y="136.7">GPIO10</text>
<text x="145.7" y="136.7">MTCK/GPIO39</text>
<text x="122.9" y="139.2">GPIO11</text>
<text x="122.9" y="141.7">GPIO12</text>
<text x="145.7" y="139.2">MTDO/GPIO40</text>
<text x="146.2" y="141.7">MTDI/GPIO41</text>
<text x="122.9" y="149.4">GPIO15</text>
<text x="122.9" y="144.3">GPIO13</text>
<text x="122.9" y="146.8">GPIO14</text>
<text x="144.9" y="149.4">U0TXD/GPIO43</text>
<text x="145.6" y="144.3">MTMS/GPIO42</text>
<text x="122.9" y="151.9">GPIO16</text>
<text x="122.9" y="154.4">GPIO17</text>
<text x="144.7" y="151.9">U0RXD/GPIO44</text>
<text x="122.9" y="157">GPIO18</text>
<text x="122.9" y="159.5">GPIO21</text>
<text x="143.6" y="159.5">USB_D+/GPIO20</text>
<text x="143.6" y="157">USB_D-/GPIO19</text>
<text x="150.6" y="167.1">GND__1</text>
<text x="153.2" y="164.6">GND</text>
<text x="150.6" y="169.7">GND__2</text>
<text x="150.6" y="172.2">GND__3</text>
</g>
</svg>
